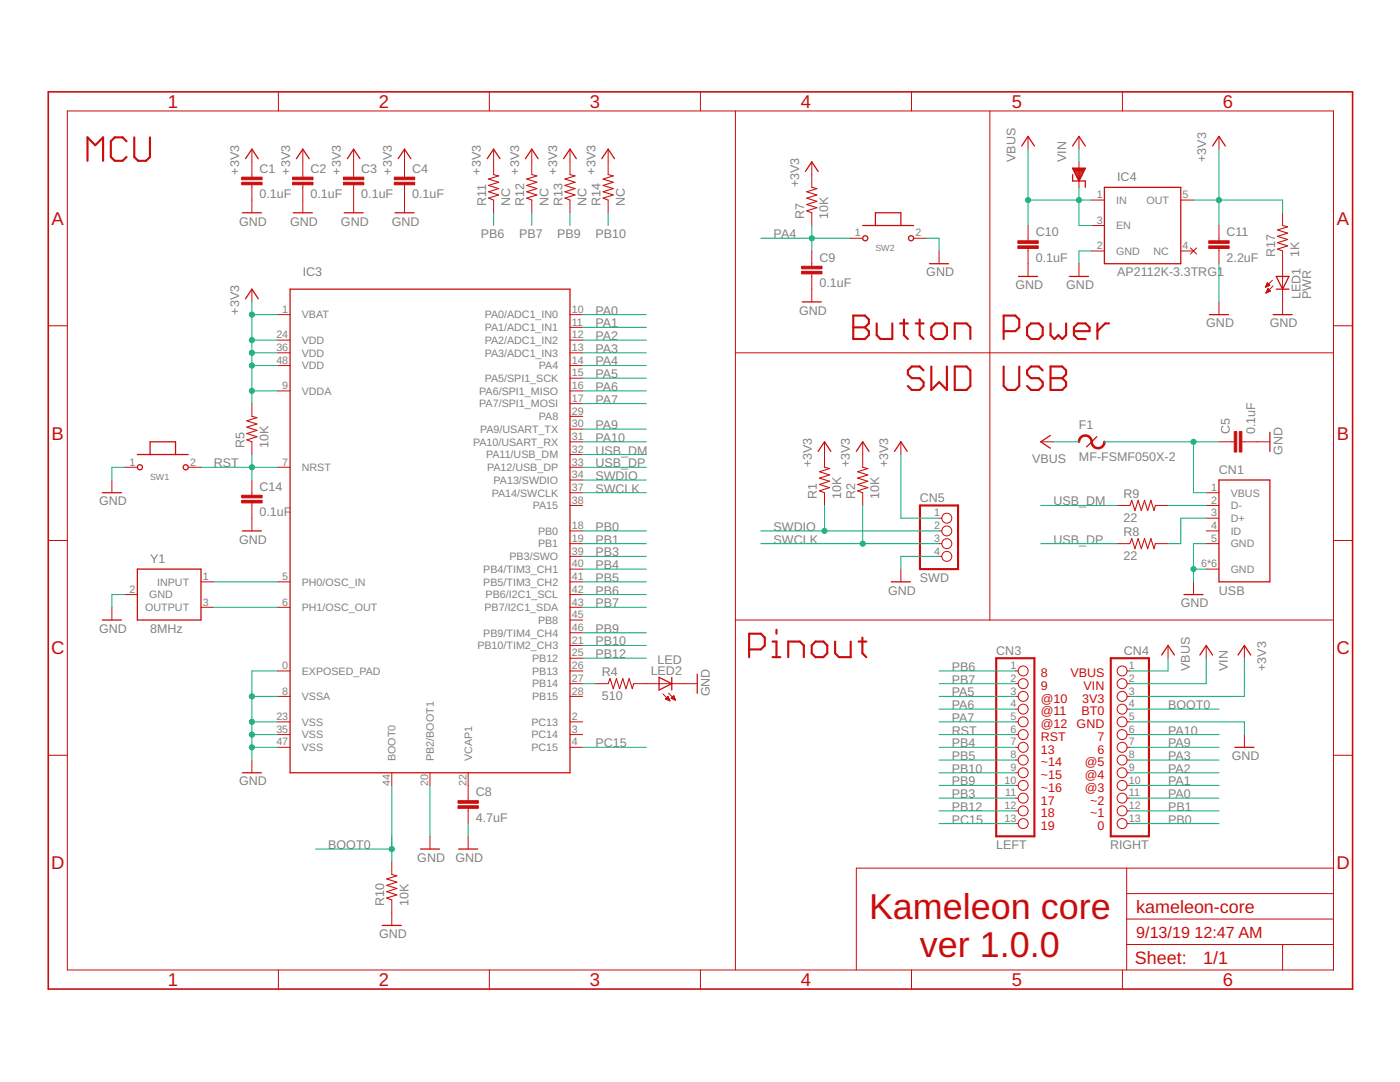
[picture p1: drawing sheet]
<svg xmlns="http://www.w3.org/2000/svg" width="279mm" height="216mm" viewBox="0 0 279 216" stroke-linecap="round" stroke-linejoin="round" font-family="sans-serif">
<g fill="none" stroke="#c90d0c" stroke-width=".2">
<path d="M55.6 18.3v3.8M97.7 18.3v3.8M139.8 18.3v3.8M181.9 18.3v3.8M224 18.3v3.8M13.4 22.1h252.7v171.4h-252.7zM50.3 29.8v5.5M50.3 36.9v5.6M60.4 29.8v5.5M60.4 36.9v5.6M70.6 29.8v5.5M70.6 36.9v5.6"/>
<path d="M80.7 29.8v5.5M80.7 36.9v5.6M98.5 29.8v5M98.5 39.9v2.6M106.1 29.8v5M106.1 39.9v2.6M113.7 29.8v5M113.7 39.9v2.6M121.4 29.8v5M121.4 39.9v2.6M146.8 22.1v171.4M162 32.3v5.1"/>
<path d="M197.5 22.1v101.6M205.2 27.2v2.6M215.3 27.2v2.6M215.3 32.3v5.1M217.9 39.9h2.5M235.6 39.9h2.6M243.3 27.2v2.6M50.3 57.7v2.5M162 42.5v2.5M162 50.1v3M162 54.7v5.5M169.6 47.5h2.6"/>
<path d="M182.3 47.5h2.6M187.4 50.1v2.5M205.2 45v3M205.2 49.6v5.6M215.3 52.6v2.6M217.9 50.1h2.5M217.9 45h2.5M235.6 50.1h2.6M237.6 49.5l1.2 1.2M238.8 49.5l-1.2 1.2M243.3 45v3M243.3 49.6v3"/>
<path d="M252.6 57.2h.2M252.6 57.1h.5M252.7 57h.6M252.7 58.4h.1M252.7 56.9h.6M252.7 58.3h.3M252.8 56.7h.4M252.8 58.2h.5M252.8 56.6h.3M252.8 58.1h.7M252.9 56.5h.1M252.9 57.9h.5"/>
<path d="M252.9 56.4l.5 .5-.9 .4zM252.9 57.8h.4M253 57.7h.2M253.6 58.1l-.6-.5-.3 .9M253.6 58.1l-.9 .4M253.9 55.9l-1.4 1.4M254.1 57.1l-1.4 1.4M256 42.5v2.5M256 50.1v12.7M9.6 65h3.8M55.4 70.4h2.5M55.4 62.8h2.5"/>
<path d="M55.4 78h2.5M55.4 67.9h2.5M55.4 72.9h2.5M113.7 70.4h2.6M113.7 62.8h2.6M113.7 78h2.6M113.7 65.3h2.6M113.7 67.9h2.6M113.7 72.9h2.6M113.7 75.5h2.6M146.8 70.4h119.3M243.3 60.2v2.6"/>
<path d="M266.1 65h3.8M22.3 95.8v2.5M24.9 93.2h2.5M37.6 93.2h2.5M50.3 80.5v2.6M50.3 88.2v2.5M50.3 95.8v3M55.4 93.2h2.5M113.7 93.2h2.6M113.7 80.5h2.6M113.7 83.1h2.6M113.7 85.6h2.6"/>
<path d="M113.7 88.2h2.6M113.7 90.7h2.6M113.7 95.8h2.6M113.7 98.3h2.6M164.5 88.2v5M164.5 98.3v2.6M172.2 88.2v5M172.2 98.3v2.6M179.8 88.2v2.5M207.7 88.2h2.5M240.7 98.3h2.6M243.3 88.2h3"/>
<path d="M247.8 88.2h5.6M9.6 107.8h3.8M24.9 118.6h2.5M40.1 116.1h2.6M50.3 100.4v5.5M55.4 116.1h2.5M113.7 116.1h2.6M113.7 105.9h2.6M113.7 108.5h2.6M113.7 100.9h2.6M113.7 111h2.6M113.7 113.6h2.6"/>
<path d="M113.7 118.6h2.6M179.8 113.6v2.5M187.4 105.9h.6M187.4 108.5h.6M187.4 111h.6M187.4 103.4h.6M222.9 108.5h2.6M222.9 100.9h2.6M230.6 108.5h2.5M230.6 100.9h2.5M238.2 116.1v2.5M240.7 105.9h2.6"/>
<path d="M240.7 108.5h2.6M240.7 100.9h2.6M240.7 113.6h2.6M240.7 103.4h2.6M266.1 107.8h3.8M22.3 121.2v2.5M40.1 121.2h2.6M55.4 121.2h2.5M55.4 139h2.5M55.4 133.9h2.5M113.7 123.7h2.6M113.7 121.2h2.6"/>
<path d="M113.7 139h2.6M113.7 128.8h2.6M113.7 131.3h2.6M113.7 133.9h2.6M113.7 136.4h2.6M113.7 126.3h2.6M118.8 136.4h2.6M126.4 136.4h12.7M132.3 138.5l1.4 1.3M132.8 139.5l.9 .3M132.8 139.5l.5-.5 .4 .8M132.8 139.5h.7"/>
<path d="M132.9 139.3h.6M133 139.2h.4M133.1 139.6h.5M133.2 139.1h.2M133.3 139h.1M133.4 139.7h.2M133.4 138.3l1.4 1.4M133.6 139.8h.1M133.9 139.3l.9 .4M134 139.3h.7M134 139.2h.6M134.2 139.1h.4"/>
<path d="M134.2 139.5h.5M134.3 139h.2M134.4 138.9h.1M134.5 138.8l-.6 .5M134.5 138.8l.3 .9M134.5 139.6h.3M134.8 139.7h.1M146.8 123.7h119.3M202.6 139h.6M202.6 133.9h.6M202.6 136.4h.6M224.9 139h.6"/>
<path d="M224.9 133.9h.6M224.9 136.4h.6M233.1 128.8v2.5M240.7 128.8v2.5M248.3 128.8v2.5M9.6 150.7h3.8M50.3 151.7v2.5M55.4 144h2.5M55.4 146.6h2.5M55.4 149.1h2.5M78.2 154.2v2.5M85.8 154.2v2.5"/>
<path d="M93.4 154.2v5.6M113.7 144h2.6M113.7 146.6h2.6M113.7 149.1h2.6M202.6 144h.6M202.6 146.6h.6M202.6 149.1h.6M202.6 141.5h.6M202.6 151.7h.6M202.6 154.2h.6M202.6 156.7h.6M202.6 159.3h.6"/>
<path d="M224.9 144h.6M224.9 146.6h.6M224.9 149.1h.6M224.9 141.5h.6M224.9 151.7h.6M224.9 154.2h.6M224.9 156.7h.6M224.9 159.3h.6M248.3 146.6v2.5M266.1 150.7h3.8M78.2 172v2.5M78.2 179.6v5.1"/>
<path d="M85.8 166.9v2.5M93.4 161.3v3M93.4 166.9v2.5M202.6 161.8h.6M202.6 164.3h.6M224.9 173.2v20.3M224.9 178.3h41.2M224.9 161.8h.6M224.9 164.3h.6M266.1 173.2h-95.2v20.3M55.6 193.5v3.9M97.7 193.5v3.9"/>
<path d="M139.8 193.5v3.9M181.9 193.5v3.9M224 193.5v3.9M224.9 188.5h41.2M224.9 183.4h41.2M256 188.5v5"/>
<circle cx="189" cy="103.4" r=".99"/>
<circle cx="189" cy="108.5" r=".99"/>
<circle cx="189" cy="111" r=".99"/>
<circle cx="189" cy="105.9" r=".99"/>
<circle cx="204.2" cy="133.9" r=".99"/>
<circle cx="204.2" cy="136.4" r=".99"/>
<circle cx="204.2" cy="139" r=".99"/>
<circle cx="223.9" cy="133.9" r=".99"/>
<circle cx="223.9" cy="136.4" r=".99"/>
<circle cx="223.9" cy="139" r=".99"/>
<circle cx="204.2" cy="149.1" r=".99"/>
<circle cx="204.2" cy="154.2" r=".99"/>
<circle cx="204.2" cy="156.7" r=".99"/>
<circle cx="204.2" cy="141.5" r=".99"/>
<circle cx="204.2" cy="144" r=".99"/>
<circle cx="204.2" cy="151.7" r=".99"/>
<circle cx="204.2" cy="159.3" r=".99"/>
<circle cx="204.2" cy="146.6" r=".99"/>
<circle cx="223.9" cy="149.1" r=".99"/>
<circle cx="223.9" cy="156.7" r=".99"/>
<circle cx="223.9" cy="151.7" r=".99"/>
<circle cx="223.9" cy="154.2" r=".99"/>
<circle cx="223.9" cy="159.3" r=".99"/>
<circle cx="223.9" cy="141.5" r=".99"/>
<circle cx="223.9" cy="144" r=".99"/>
<circle cx="223.9" cy="146.6" r=".99"/>
<circle cx="204.2" cy="161.8" r=".99"/>
<circle cx="204.2" cy="164.3" r=".99"/>
<circle cx="223.9" cy="164.3" r=".99"/>
<circle cx="223.9" cy="161.8" r=".99"/>
</g>
<g fill="none" stroke="#c90d0c" stroke-width=".42">
<path d="M17.5 32.1v-4.7l1.5 1.6 1.6-1.6v4.7M25.3 28.2l-.8-.8h-1.6l-.8 .8v3.1l.8 .8h1.6l.8-.8M26.8 27.4v3.9l.8 .8h1.5l.8-.8v-3.9M170.3 63h2.3l.8 .8v.7l-.8 .8 .8 .8v.8l-.8 .7h-2.3zM170.3 65.3h2.3M175 64.5v2.4l.7 .7h2.4v-3.1M179.6 64.5h1.6M180.4 63.8v3.1l.8 .7M182.8 64.5h1.5M183.5 63.8v3.1l.8 .7M184.3 73.9l-.8-.8h-1.5l-.8 .8v.8l.8 .8h1.5l.8 .7v.8l-.8 .8h-1.5l-.8-.8M185.9 65.3l.7-.8h1.6l.8 .8v1.6l-.8 .7h-1.6l-.7-.7z"/>
<path d="M185.9 73.1v4.7l1.5-1.6 1.6 1.6v-4.7M190.5 67.6v-3.1h2.4l.8 .8v2.3M190.5 73.1h2.4l.8 .8v3.1l-.8 .8h-2.4zM200.3 66.1h2.3l.8-.8v-1.5l-.8-.8h-2.3v4.6M200.3 73.1v3.9l.8 .8h1.5l.8-.8v-3.9M205 65.3l.8-.8h1.5l.8 .8v1.6l-.8 .7h-1.5l-.8-.7zM208.1 73.9l-.8-.8h-1.5l-.8 .8v.8l.8 .8h1.5l.8 .7v.8l-.8 .8h-1.5l-.8-.8M209.7 64.5v2.4l.7 .7 .8-.7 .8 .7 .8-.7v-2.4M209.7 73.1h2.3l.8 .8v.8l-.8 .8 .8 .7v.8l-.8 .8h-2.3zM209.7 75.5h2.3M214.3 66.1h3.1v-.8l-.7-.8h-1.6l-.8 .8v1.6l.8 .7h1.6M219 64.5v3.1"/>
<path d="M221.3 64.5h-.7l-1.6 1.6M183.6 100.9h7.6v12.7h-7.6zM149.5 129.6h2.3l.8-.8v-1.6l-.8-.8h-2.3v4.7M154.2 128h.8v3.1M154.2 131.1h1.5M155 125.7v.7M157.3 131.1v-3.1h2.3l.8 .8v2.3M162.8 128h1.5l.8 .8v1.5l-.8 .8h-1.5l-.8-.8v-1.5zM166.7 128v2.3l.7 .8h2.4v-3.1M171.3 128h1.6M172.1 127.2v3.1l.8 .8M198.8 131.3h7.6v35.6h-7.6z"/>
<path d="M221.7 131.3h7.6v35.6h-7.6z"/>
</g>
<path d="M9.6 18.3h260.3v179.1h-260.3z" fill="none" stroke="#c90d0c" stroke-width=".32"/>
<g fill="none" stroke="#c90d0c" stroke-width=".25">
<path d="M49 31.7l1.3-1.9 1.2 1.9M59.2 31.7l1.2-1.9 1.3 1.9M69.3 31.7l1.3-1.9 1.2 1.9M79.5 31.7l1.2-1.9 1.3 1.9M97.2 31.7l1.3-1.9 1.3 1.9M104.9 31.7l1.2-1.9 1.3 1.9M112.5 31.7l1.2-1.9 1.3 1.9M120.1 31.7l1.3-1.9 1.2 1.9M160.7 34.2l1.3-1.9 1.3 1.9M203.9 29.1l1.3-1.9 1.2 1.9M214.1 33.6h2.5l-1.3 2.5zM214.1 34.8v1.3h2.5v1.3"/>
<path d="M214.1 29.1l1.2-1.9 1.3 1.9M214.1 33.6h2.5M214.2 33.8h2.3M214.3 34.1h2.1M214.4 34.3h1.9M214.5 34.5h1.6M214.6 34.7h1.4M214.8 34.9h1.1M214.9 35.2h.9M215 35.4h.7M215.1 35.6h.5M215.2 35.8h.3"/>
<path d="M215.3 36h.1M220.4 37.4h15.2v15.2h-15.2zM242 29.1l1.3-1.9 1.2 1.9M48.4 42.5h3.8M49 59.6l1.3-1.9 1.2 1.9M57.9 57.7h55.8v96.5h-55.8zM58.5 42.5h3.8M68.7 42.5h3.8M78.8 42.5h3.8M172.2 45h10.1M174.7 45v-2.5h5.1v2.5M185.5 52.6h3.8"/>
<path d="M203.3 55.2h3.8M213.4 55.2h3.8M254.7 57.7h2.5M254.7 55.2h2.5l-1.2 2.5zM160.1 60.2h3.8M241.4 62.8h3.8M254.1 62.8h3.8M20.4 98.3h3.8M27.4 90.7h10.2M30 90.7v-2.5h5v2.5M163.3 90.1l1.2-1.9 1.3 1.9M170.9 90.1l1.3-1.9 1.2 1.9"/>
<path d="M178.5 90.1l1.3-1.9 1.3 1.9M209.6 86.9l-1.9 1.3 1.9 1.2M218.9 87.1l-2 2.1M243.3 95.8h10.1v20.3h-10.1zM253.4 86.3v3.8M27.4 113.6h12.7v10.1h-12.7zM48.4 105.9h3.8M177.9 116.1h3.8M236.3 118.6h3.8M20.4 123.7h3.8M131.5 135.1l2.6 1.3-2.6 1.3zM134.1 135.1v2.6"/>
<path d="M139.1 134.5v3.8M231.8 130.7l1.3-1.9 1.3 1.9M239.5 130.7l1.2-1.9 1.3 1.9M247.1 130.7l1.2-1.9 1.3 1.9M48.4 154.2h3.8M246.4 149.1h3.9M83.9 169.4h3.8M91.5 169.4h3.8M76.3 184.7h3.8"/>
<circle cx="172.7" cy="47.5" r=".51"/>
<circle cx="181.8" cy="47.5" r=".51"/>
<circle cx="27.9" cy="93.2" r=".51"/>
<circle cx="37.1" cy="93.2" r=".51"/>
</g>
<g fill="none" stroke="#c90d0c" stroke-width=".21">
<path d="M98.5 34.8l1 .3-2 .6 2 .7-2 .6 2 .6-2 .7 2 .6-2 .6 1 .4M106.1 34.8l1 .3-2 .6 2 .7-2 .6 2 .6-2 .7 2 .6-2 .6 1 .4M113.7 34.8l1.1 .3-2.1 .6 2.1 .7-2.1 .6 2.1 .6-2.1 .7 2.1 .6-2.1 .6 1 .4M121.4 34.8l1 .3-2 .6 2 .7-2 .6 2 .6-2 .7 2 .6-2 .6 1 .4M162 37.4l1 .2-2 .7 2 .6-2 .6 2 .7-2 .6 2 .6-2 .7 1 .4M256 45l1 .3-2 .6 2 .6-2 .7 2 .6-2 .6 2 .7-2 .6 1 .4M50.3 83.1l1 .2-2 .7 2 .6-2 .6 2 .7-2 .6 2 .6-2 .7 1 .4M164.5 93.2l1.1 .3-2.1 .6 2.1 .7-2.1 .6 2.1 .6-2.1 .7 2.1 .6-2.1 .6 1 .4M172.2 93.2l1 .3-2 .6 2 .7-2 .6 2 .6-2 .7 2 .6-2 .6 1 .4M225.5 100.9l.4-1.1 .6 2.1 .6-2.1 .7 2.1 .6-2.1 .6 2.1 .7-2.1 .6 2.1 .3-1M225.5 108.5l.4-1 .6 2 .6-2 .7 2 .6-2 .6 2 .7-2 .6 2 .3-1M121.4 136.4l.4-1 .6 2 .6-2 .7 2 .6-2 .6 2 .7-2 .6 2 .2-1"/>
<path d="M78.2 174.5l1 .3-2 .6 2 .6-2 .7 2 .6-2 .6 2 .7-2 .6 1 .4"/>
</g>
<g fill="#c90d0c" stroke="#c90d0c" stroke-width=".2">
<path d="M91.4 160.8h4.1v.5h-4.1z"/>
<path d="M91.4 159.8h4.1v.5h-4.1z"/>
<path d="M48.2 99.8h4.1v.6h-4.1z"/>
<path d="M48.2 98.8h4.1v.5h-4.1z"/>
<path d="M160 54.1h4v.6h-4z"/>
<path d="M160 53.1h4v.5h-4z"/>
<path d="M58.4 36.4h4.1v.5h-4.1z"/>
<path d="M58.4 35.3h4.1v.6h-4.1z"/>
<path d="M48.2 36.4h4.1v.5h-4.1z"/>
<path d="M48.2 35.3h4.1v.6h-4.1z"/>
<path d="M68.5 36.4h4.1v.5h-4.1z"/>
<path d="M68.5 35.3h4.1v.6h-4.1z"/>
<path d="M78.7 36.4h4.1v.5h-4.1z"/>
<path d="M78.7 35.3h4.1v.6h-4.1z"/>
<path d="M247.3 86.1h.5v4.1h-.5z"/>
<path d="M246.3 86.1h.5v4.1h-.5z"/>
<path d="M241.2 49.1h4.1v.5h-4.1z"/>
<path d="M241.2 48h4.1v.6h-4.1z"/>
<path d="M203.1 49.1h4.1v.5h-4.1z"/>
<path d="M203.1 48h4.1v.6h-4.1z"/>
</g>
<path d="M215.3 88.2a1.31 1.31 0 0 1 1.5-1.3 1.31 1.31 0 0 1 1.1 1.6 1.27 1.27 0 0 0 1.4 .9 1.27 1.27 0 0 0 1.1-1.2" fill="none" stroke="#c90d0c" stroke-width=".51"/>
<g fill="none" stroke="#0dab76" stroke-width=".2">
<path d="M205.2 39.9h12.7M205.2 29.8v15.2M215.3 29.8v2.5M215.3 37.4v7.6h2.6M238.2 39.9h17.8v2.6M243.3 29.8v15.2M98.5 42.5v2.5M106.1 42.5v2.5M113.7 42.5v2.5M121.4 42.5v2.5M151.8 47.5h17.8M162 45v5.1"/>
<path d="M184.9 47.5h2.5v2.6M217.9 50.1h-2.6v2.5M243.3 52.6v7.6M50.3 60.2v20.3M50.3 78h5.1M50.3 62.8h5.1M50.3 67.9h5.1M50.3 70.4h5.1M50.3 72.9h5.1M116.3 78h12.7M116.3 62.8h12.7M116.3 67.9h12.7"/>
<path d="M116.3 70.4h12.7M116.3 72.9h12.7M116.3 65.3h12.7M116.3 75.5h12.7M24.9 93.2h-2.6v2.6M40.1 93.2h15.3M50.3 90.7v5.1M116.3 93.2h12.7M116.3 95.8h12.7M116.3 98.3h12.7M116.3 85.6h12.7M116.3 88.2h12.7"/>
<path d="M116.3 80.5h12.7M116.3 90.7h12.7M179.8 90.7v12.7h7.6M210.2 88.2h5.1M220.4 88.2h22.9M238.2 88.2v10.1h2.5M24.9 118.6h-2.6v2.6M42.7 116.1h12.7M116.3 118.6h12.7M116.3 111h12.7M116.3 108.5h12.7M116.3 113.6h12.7"/>
<path d="M116.3 116.1h12.7M116.3 105.9h12.7M151.8 108.5h35.6M151.8 105.9h35.6M164.5 100.9v5M172.2 100.9v7.6M187.4 111h-7.6v2.6M207.7 108.5h15.2M207.7 100.9h15.2M233.1 100.9h7.6M238.2 113.6h2.5M240.7 103.4h-5.1v5.1h-2.5"/>
<path d="M240.7 108.5h-2.5v7.6M42.7 121.2h12.7M50.3 139h5.1M55.4 133.9h-5.1v17.8M116.3 121.2h12.7M116.3 136.4h2.5M116.3 126.3h12.7M116.3 128.8h12.7M116.3 131.3h12.7M187.4 139h15.2M187.4 133.9h15.2M187.4 136.4h15.2"/>
<path d="M233.1 131.3v2.6h-7.6M240.7 131.3v5.1h-15.2M248.3 131.3v7.7h-22.8M50.3 144h5.1M50.3 146.6h5.1M50.3 149.1h5.1M78.2 156.7v15.3M85.8 156.7v10.2M116.3 149.1h12.7M187.4 144h15.2M187.4 146.6h15.2M187.4 149.1h15.2"/>
<path d="M187.4 141.5h15.2M187.4 156.7h15.2M187.4 154.2h15.2M187.4 159.3h15.2M187.4 151.7h15.2M225.5 144h22.8v2.6M225.5 146.6h17.8M225.5 149.1h17.8M225.5 141.5h17.8M225.5 156.7h17.8M225.5 154.2h17.8M225.5 159.3h17.8"/>
<path d="M225.5 151.7h17.8M63 169.4h15.2M93.4 164.3v2.6M187.4 164.3h15.2M187.4 161.8h15.2M225.5 164.3h17.8M225.5 161.8h17.8"/>
</g>
<g fill="#0dab76" stroke="#0dab76" stroke-width=".2">
<circle cx="50.3" cy="146.6" r=".51"/>
<circle cx="50.3" cy="149.1" r=".51"/>
<circle cx="50.3" cy="144" r=".51"/>
<circle cx="50.3" cy="139" r=".51"/>
<circle cx="238.2" cy="113.6" r=".51"/>
<circle cx="78.2" cy="169.4" r=".51"/>
<circle cx="50.3" cy="62.8" r=".51"/>
<circle cx="50.3" cy="67.9" r=".51"/>
<circle cx="50.3" cy="70.4" r=".51"/>
<circle cx="50.3" cy="72.9" r=".51"/>
<circle cx="50.3" cy="78" r=".51"/>
<circle cx="243.3" cy="39.9" r=".51"/>
<circle cx="50.3" cy="93.2" r=".51"/>
<circle cx="164.5" cy="105.9" r=".51"/>
<circle cx="172.2" cy="108.5" r=".51"/>
<circle cx="162" cy="47.5" r=".51"/>
<circle cx="238.2" cy="88.2" r=".51"/>
<circle cx="215.3" cy="39.9" r=".51"/>
<circle cx="205.2" cy="39.9" r=".51"/>
</g>
<g font-size="7.2" fill="#c90d0c">
<text x="173.4" y="183.4">Kameleon core</text>
<text x="183.6" y="191">ver 1.0.0</text>
</g>
<g font-size="3.7" fill="#c90d0c">
<text x="33.5" y="21.5">1</text>
<text x="75.6" y="21.5">2</text>
<text x="117.7" y="21.5">3</text>
<text x="159.8" y="21.5">4</text>
<text x="201.9" y="21.5">5</text>
<text x="244.1" y="21.5">6</text>
<text x="10.3" y="44.9">A</text>
<text x="266.8" y="44.9">A</text>
<text x="10.3" y="87.7">B</text>
<text x="266.8" y="87.7">B</text>
<text x="10.2" y="130.6">C</text>
<text x="266.7" y="130.6">C</text>
<text x="10.2" y="173.4">D</text>
<text x="266.7" y="173.4">D</text>
<text x="33.5" y="196.7">1</text>
<text x="75.6" y="196.7">2</text>
<text x="117.7" y="196.7">3</text>
<text x="159.8" y="196.7">4</text>
<text x="201.9" y="196.7">5</text>
<text x="244.1" y="196.7">6</text>
</g>
<g font-size="3.6" fill="#c90d0c">
<text x="226.8" y="182.1">kameleon-core</text>
<text x="226.5" y="192.4">Sheet:</text>
<text x="240.1" y="192.3">1/1</text>
</g>
<g font-size="3.2" fill="#c90d0c">
<text x="226.8" y="187.2">9/13/19</text>
<text x="238.4" y="187.2">12:47 AM</text>
</g>
<g font-size="2.5" fill="#808080">
<text x="47.7" y="34.8" transform="rotate(-90 47.7 34.8)">+3V3</text>
<text x="51.8" y="34.5">C1</text>
<text x="57.9" y="34.8" transform="rotate(-90 57.9 34.8)">+3V3</text>
<text x="61.9" y="34.5">C2</text>
<text x="68" y="34.8" transform="rotate(-90 68 34.8)">+3V3</text>
<text x="72.1" y="34.5">C3</text>
<text x="78.2" y="34.8" transform="rotate(-90 78.2 34.8)">+3V3</text>
<text x="82.3" y="34.5">C4</text>
<text x="96" y="34.8" transform="rotate(-90 96 34.8)">+3V3</text>
<text x="103.6" y="34.8" transform="rotate(-90 103.6 34.8)">+3V3</text>
<text x="111.2" y="34.8" transform="rotate(-90 111.2 34.8)">+3V3</text>
<text x="118.8" y="34.8" transform="rotate(-90 118.8 34.8)">+3V3</text>
<text x="202.6" y="32.3" transform="rotate(-90 202.6 32.3)">VBUS</text>
<text x="212.8" y="32.3" transform="rotate(-90 212.8 32.3)">VIN</text>
<text x="240.7" y="32.3" transform="rotate(-90 240.7 32.3)">+3V3</text>
<text x="51.8" y="39.5">0.1uF</text>
<text x="61.9" y="39.5">0.1uF</text>
<text x="72.1" y="39.5">0.1uF</text>
<text x="82.3" y="39.5">0.1uF</text>
<text x="97" y="41.2" transform="rotate(-90 97 41.2)">R11</text>
<text x="101.8" y="41.2" transform="rotate(-90 101.8 41.2)">NC</text>
<text x="104.6" y="41.2" transform="rotate(-90 104.6 41.2)">R12</text>
<text x="109.4" y="41.2" transform="rotate(-90 109.4 41.2)">NC</text>
<text x="112.3" y="41.2" transform="rotate(-90 112.3 41.2)">R13</text>
<text x="117.1" y="41.2" transform="rotate(-90 117.1 41.2)">NC</text>
<text x="119.9" y="41.2" transform="rotate(-90 119.9 41.2)">R14</text>
<text x="124.7" y="41.2" transform="rotate(-90 124.7 41.2)">NC</text>
<text x="159.5" y="37.4" transform="rotate(-90 159.5 37.4)">+3V3</text>
<text x="223" y="36.1">IC4</text>
<text x="47.7" y="45">GND</text>
<text x="57.9" y="45">GND</text>
<text x="68" y="45">GND</text>
<text x="78.2" y="45">GND</text>
<text x="96" y="47.5">PB6</text>
<text x="103.6" y="47.5">PB7</text>
<text x="111.2" y="47.5">PB9</text>
<text x="118.8" y="47.5">PB10</text>
<text x="154.4" y="47.5">PA4</text>
<text x="160.5" y="43.7" transform="rotate(-90 160.5 43.7)">R7</text>
<text x="165.3" y="43.7" transform="rotate(-90 165.3 43.7)">10K</text>
<text x="206.7" y="47.2">C10</text>
<text x="244.8" y="47.2">C11</text>
<text x="163.5" y="52.2">C9</text>
<text x="206.7" y="52.2">0.1uF</text>
<text x="244.8" y="52.2">2.2uF</text>
<text x="254.5" y="51.3" transform="rotate(-90 254.5 51.3)">R17</text>
<text x="259.3" y="51.3" transform="rotate(-90 259.3 51.3)">1K</text>
<text x="60.4" y="55.2">IC3</text>
<text x="163.5" y="57.3">0.1uF</text>
<text x="184.9" y="55.2">GND</text>
<text x="202.6" y="57.7">GND</text>
<text x="212.8" y="57.7">GND</text>
<text x="223" y="55.2">AP2112K-3.3TRG1</text>
<text x="259.5" y="59.7" transform="rotate(-90 259.5 59.7)">LED1</text>
<text x="261.7" y="59.7" transform="rotate(-90 261.7 59.7)">PWR</text>
<text x="47.7" y="62.8" transform="rotate(-90 47.7 62.8)">+3V3</text>
<text x="118.8" y="62.8">PA0</text>
<text x="118.8" y="65.3">PA1</text>
<text x="159.5" y="62.8">GND</text>
<text x="240.7" y="65.3">GND</text>
<text x="253.4" y="65.3">GND</text>
<text x="118.8" y="70.4">PA3</text>
<text x="118.8" y="67.9">PA2</text>
<text x="118.8" y="72.9">PA4</text>
<text x="118.8" y="75.5">PA5</text>
<text x="118.8" y="78">PA6</text>
<text x="118.8" y="80.5">PA7</text>
<text x="48.8" y="89.4" transform="rotate(-90 48.8 89.4)">R5</text>
<text x="53.6" y="89.4" transform="rotate(-90 53.6 89.4)">10K</text>
<text x="118.8" y="85.6">PA9</text>
<text x="118.8" y="88.2">PA10</text>
<text x="215.3" y="85.6">F1</text>
<text x="245.4" y="86.6" transform="rotate(-90 245.4 86.6)">C5</text>
<text x="250.5" y="86.6" transform="rotate(-90 250.5 86.6)">0.1uF</text>
<text x="42.6" y="93.2">RST</text>
<text x="118.8" y="95.8">SWDIO</text>
<text x="118.8" y="90.7">USB_DM</text>
<text x="118.8" y="93.2">USB_DP</text>
<text x="162" y="93.2" transform="rotate(-90 162 93.2)">+3V3</text>
<text x="169.6" y="93.2" transform="rotate(-90 169.6 93.2)">+3V3</text>
<text x="177.2" y="93.2" transform="rotate(-90 177.2 93.2)">+3V3</text>
<text x="206" y="92.5">VBUS</text>
<text x="215.3" y="92">MF-FSMF050X-2</text>
<text x="243.3" y="94.5">CN1</text>
<text x="256" y="90.7" transform="rotate(-90 256 90.7)">GND</text>
<text x="19.8" y="100.9">GND</text>
<text x="51.8" y="97.9">C14</text>
<text x="118.8" y="98.3">SWCLK</text>
<text x="163" y="99.6" transform="rotate(-90 163 99.6)">R1</text>
<text x="167.8" y="99.6" transform="rotate(-90 167.8 99.6)">10K</text>
<text x="170.7" y="99.6" transform="rotate(-90 170.7 99.6)">R2</text>
<text x="175.5" y="99.6" transform="rotate(-90 175.5 99.6)">10K</text>
<text x="183.6" y="100.2">CN5</text>
<text x="210.3" y="100.9">USB_DM</text>
<text x="224.2" y="99.4">R9</text>
<text x="51.8" y="103">0.1uF</text>
<text x="118.8" y="105.9">PB0</text>
<text x="154.4" y="105.9">SWDIO</text>
<text x="224.2" y="104.2">22</text>
<text x="224.2" y="107">R8</text>
<text x="29.9" y="112.3">Y1</text>
<text x="47.7" y="108.5">GND</text>
<text x="118.8" y="108.5">PB1</text>
<text x="118.8" y="113.6">PB4</text>
<text x="118.8" y="111">PB3</text>
<text x="154.4" y="108.5">SWCLK</text>
<text x="210.3" y="108.5">USB_DP</text>
<text x="224.2" y="111.8">22</text>
<text x="118.8" y="118.6">PB6</text>
<text x="118.8" y="116.1">PB5</text>
<text x="177.2" y="118.6">GND</text>
<text x="183.6" y="116.1">SWD</text>
<text x="243.3" y="118.6">USB</text>
<text x="118.8" y="121.2">PB7</text>
<text x="235.7" y="121.2">GND</text>
<text x="19.8" y="126.3">GND</text>
<text x="29.9" y="126.3">8MHz</text>
<text x="118.8" y="126.3">PB9</text>
<text x="118.8" y="128.8">PB10</text>
<text x="118.8" y="131.3">PB12</text>
<text x="198.8" y="130.7">CN3</text>
<text x="224.3" y="130.7">CN4</text>
<text x="120.1" y="134.9">R4</text>
<text x="129.9" y="134.6">LED2</text>
<text x="131.2" y="132.5">LED</text>
<text x="189.9" y="133.9">PB6</text>
<text x="189.9" y="136.4">PB7</text>
<text x="237.4" y="133.9" transform="rotate(-90 237.4 133.9)">VBUS</text>
<text x="245" y="133.9" transform="rotate(-90 245 133.9)">VIN</text>
<text x="252.7" y="133.9" transform="rotate(-90 252.7 133.9)">+3V3</text>
<text x="120.1" y="139.7">510</text>
<text x="141.7" y="139" transform="rotate(-90 141.7 139)">GND</text>
<text x="189.9" y="139">PA5</text>
<text x="189.9" y="141.5">PA6</text>
<text x="233.1" y="141.5">BOOT0</text>
<text x="118.8" y="149.1">PC15</text>
<text x="189.9" y="146.6">RST</text>
<text x="189.9" y="144">PA7</text>
<text x="189.9" y="149.1">PB4</text>
<text x="233.1" y="149.1">PA9</text>
<text x="233.1" y="146.6">PA10</text>
<text x="189.9" y="154.2">PB10</text>
<text x="189.9" y="151.6">PB5</text>
<text x="233.1" y="151.6">PA3</text>
<text x="233.1" y="154.2">PA2</text>
<text x="245.8" y="151.6">GND</text>
<text x="47.7" y="156.7">GND</text>
<text x="95" y="158.9">C8</text>
<text x="189.9" y="156.7">PB9</text>
<text x="189.9" y="159.3">PB3</text>
<text x="189.9" y="161.8">PB12</text>
<text x="233.1" y="161.8">PB1</text>
<text x="233.1" y="159.3">PA0</text>
<text x="233.1" y="156.7">PA1</text>
<text x="95" y="164">4.7uF</text>
<text x="189.9" y="164.3">PC15</text>
<text x="233.1" y="164.3">PB0</text>
<text x="65.5" y="169.4">BOOT0</text>
<text x="83.3" y="172">GND</text>
<text x="90.9" y="172">GND</text>
<text x="198.8" y="169.4">LEFT</text>
<text x="221.5" y="169.4">RIGHT</text>
<text x="76.7" y="180.9" transform="rotate(-90 76.7 180.9)">R10</text>
<text x="81.5" y="180.9" transform="rotate(-90 81.5 180.9)">10K</text>
<text x="75.7" y="187.2">GND</text>
</g>
<g font-size="2.5" fill="#c90d0c">
<text x="207.7" y="135.1">8</text>
<text x="207.7" y="137.7">9</text>
<text x="213.6" y="135.1">VBUS</text>
<text x="216.2" y="137.7">VIN</text>
<text x="207.7" y="140.2">@10</text>
<text x="207.7" y="142.8">@11</text>
<text x="215.8" y="142.8">BT0</text>
<text x="216" y="140.2">3V3</text>
<text x="207.7" y="145.3">@12</text>
<text x="207.7" y="147.8">RST</text>
<text x="214.9" y="145.3">GND</text>
<text x="219" y="147.8">7</text>
<text x="207.7" y="150.4">13</text>
<text x="207.7" y="152.9">~14</text>
<text x="207.7" y="155.5">~15</text>
<text x="216.5" y="152.9">@5</text>
<text x="216.5" y="155.5">@4</text>
<text x="219" y="150.4">6</text>
<text x="207.7" y="158">~16</text>
<text x="207.7" y="160.5">17</text>
<text x="216.5" y="158">@3</text>
<text x="217.6" y="160.5">~2</text>
<text x="207.7" y="163.1">18</text>
<text x="207.7" y="165.6">19</text>
<text x="217.6" y="163.1">~1</text>
<text x="219" y="165.6">0</text>
</g>
<g font-size="2.1" fill="#808080">
<text x="218.9" y="39.6">1</text>
<text x="222.8" y="40.7">IN</text>
<text x="228.8" y="40.7">OUT</text>
<text x="236" y="39.6">5</text>
<text x="170.6" y="47.2">1</text>
<text x="182.7" y="47.2">2</text>
<text x="218.9" y="44.6">3</text>
<text x="222.8" y="45.8">EN</text>
<text x="218.9" y="49.7">2</text>
<text x="222.8" y="50.8">GND</text>
<text x="230.2" y="50.8">NC</text>
<text x="236" y="49.7">4</text>
<text x="56.3" y="62.4">1</text>
<text x="60.2" y="63.5">VBAT</text>
<text x="96.7" y="63.5">PA0/ADC1_IN0</text>
<text x="114.1" y="62.4">10</text>
<text x="114.1" y="65">11</text>
<text x="55.2" y="67.5">24</text>
<text x="55.2" y="70">36</text>
<text x="60.2" y="68.6">VDD</text>
<text x="60.2" y="71.2">VDD</text>
<text x="96.7" y="66.1">PA1/ADC1_IN1</text>
<text x="96.7" y="68.6">PA2/ADC1_IN2</text>
<text x="96.7" y="71.2">PA3/ADC1_IN3</text>
<text x="114.1" y="67.5">12</text>
<text x="114.1" y="70">13</text>
<text x="55.2" y="72.6">48</text>
<text x="56.3" y="77.7">9</text>
<text x="60.2" y="73.7">VDD</text>
<text x="96.7" y="76.2">PA5/SPI1_SCK</text>
<text x="107.5" y="73.7">PA4</text>
<text x="114.1" y="72.6">14</text>
<text x="114.1" y="75.1">15</text>
<text x="114.1" y="77.7">16</text>
<text x="60.2" y="78.8">VDDA</text>
<text x="95.6" y="78.8">PA6/SPI1_MISO</text>
<text x="95.6" y="81.3">PA7/SPI1_MOSI</text>
<text x="107.5" y="83.8">PA8</text>
<text x="114.1" y="80.2">17</text>
<text x="114.1" y="82.7">29</text>
<text x="94.4" y="88.9">PA10/USART_RX</text>
<text x="95.8" y="86.4">PA9/USART_TX</text>
<text x="114.1" y="85.3">30</text>
<text x="114.1" y="87.8">31</text>
<text x="25.9" y="92.9">1</text>
<text x="37.9" y="92.9">2</text>
<text x="56.3" y="92.9">7</text>
<text x="60.2" y="94">NRST</text>
<text x="97" y="91.5">PA11/USB_DM</text>
<text x="97.2" y="94">PA12/USB_DP</text>
<text x="114.1" y="90.3">32</text>
<text x="114.1" y="92.9">33</text>
<text x="114.1" y="95.4">34</text>
<text x="98.1" y="99.1">PA14/SWCLK</text>
<text x="98.5" y="96.5">PA13/SWDIO</text>
<text x="106.3" y="101.6">PA15</text>
<text x="114.1" y="98">37</text>
<text x="114.1" y="100.5">38</text>
<text x="241.7" y="98">1</text>
<text x="241.7" y="100.5">2</text>
<text x="245.6" y="99.1">VBUS</text>
<text x="245.6" y="101.6">D-</text>
<text x="107.4" y="106.7">PB0</text>
<text x="114.1" y="105.6">18</text>
<text x="186.4" y="103">1</text>
<text x="186.4" y="105.6">2</text>
<text x="241.7" y="103">3</text>
<text x="241.7" y="105.6">4</text>
<text x="245.6" y="104.2">D+</text>
<text x="245.6" y="106.7">ID</text>
<text x="101.7" y="111.8">PB3/SWO</text>
<text x="107.4" y="109.2">PB1</text>
<text x="114.1" y="108.1">19</text>
<text x="114.1" y="110.7">39</text>
<text x="114.1" y="113.2">40</text>
<text x="186.4" y="108.1">3</text>
<text x="186.4" y="110.7">4</text>
<text x="239.7" y="113.2">6*6</text>
<text x="241.7" y="108.1">5</text>
<text x="245.6" y="109.2">GND</text>
<text x="25.9" y="118.3">2</text>
<text x="29.7" y="119.4">GND</text>
<text x="31.4" y="116.9">INPUT</text>
<text x="40.5" y="115.7">1</text>
<text x="56.3" y="115.7">5</text>
<text x="60.2" y="116.9">PH0/OSC_IN</text>
<text x="96.5" y="114.3">PB4/TIM3_CH1</text>
<text x="96.5" y="116.9">PB5/TIM3_CH2</text>
<text x="96.9" y="119.4">PB6/I2C1_SCL</text>
<text x="114.1" y="115.7">41</text>
<text x="114.1" y="118.3">42</text>
<text x="245.6" y="114.3">GND</text>
<text x="29" y="121.9">OUTPUT</text>
<text x="40.5" y="120.8">3</text>
<text x="56.3" y="120.8">6</text>
<text x="60.2" y="121.9">PH1/OSC_OUT</text>
<text x="96.7" y="121.9">PB7/I2C1_SDA</text>
<text x="107.4" y="124.5">PB8</text>
<text x="114.1" y="120.8">43</text>
<text x="114.1" y="123.4">45</text>
<text x="114.1" y="125.9">46</text>
<text x="95.3" y="129.6">PB10/TIM2_CH3</text>
<text x="96.5" y="127">PB9/TIM4_CH4</text>
<text x="114.1" y="128.4">21</text>
<text x="114.1" y="131">25</text>
<text x="56.3" y="133.5">0</text>
<text x="60.2" y="134.6">EXPOSED_PAD</text>
<text x="106.2" y="132.1">PB12</text>
<text x="106.2" y="134.6">PB13</text>
<text x="106.2" y="137.2">PB14</text>
<text x="114.1" y="133.5">26</text>
<text x="114.1" y="136.1">27</text>
<text x="201.7" y="133.5">1</text>
<text x="201.7" y="136.1">2</text>
<text x="225.3" y="133.5">1</text>
<text x="225.3" y="136.1">2</text>
<text x="55.2" y="143.7">23</text>
<text x="56.3" y="138.6">8</text>
<text x="60.2" y="139.7">VSSA</text>
<text x="106.2" y="139.7">PB15</text>
<text x="114.1" y="143.7">2</text>
<text x="114.1" y="138.6">28</text>
<text x="201.7" y="138.6">3</text>
<text x="201.7" y="141.1">4</text>
<text x="201.7" y="143.7">5</text>
<text x="225.3" y="138.6">3</text>
<text x="225.3" y="141.1">4</text>
<text x="225.3" y="143.7">5</text>
<text x="55.2" y="146.2">35</text>
<text x="55.2" y="148.8">47</text>
<text x="60.2" y="144.8">VSS</text>
<text x="60.2" y="147.3">VSS</text>
<text x="60.2" y="149.9">VSS</text>
<text x="106.1" y="144.8">PC13</text>
<text x="106.1" y="147.3">PC14</text>
<text x="106.1" y="149.9">PC15</text>
<text x="114.1" y="146.2">3</text>
<text x="114.1" y="148.8">4</text>
<text x="201.7" y="146.2">6</text>
<text x="201.7" y="148.8">7</text>
<text x="225.3" y="146.2">6</text>
<text x="225.3" y="148.8">7</text>
<text x="79" y="151.9" transform="rotate(-90 79 151.9)">BOOT0</text>
<text x="86.6" y="151.9" transform="rotate(-90 86.6 151.9)">PB2/BOOT1</text>
<text x="94.2" y="151.9" transform="rotate(-90 94.2 151.9)">VCAP1</text>
<text x="201.7" y="151.3">8</text>
<text x="201.7" y="153.8">9</text>
<text x="225.3" y="151.3">8</text>
<text x="225.3" y="153.8">9</text>
<text x="77.8" y="156.9" transform="rotate(-90 77.8 156.9)">44</text>
<text x="85.5" y="156.9" transform="rotate(-90 85.5 156.9)">20</text>
<text x="93.1" y="156.9" transform="rotate(-90 93.1 156.9)">22</text>
<text x="200.5" y="156.4">10</text>
<text x="200.5" y="161.5">12</text>
<text x="200.6" y="158.9">11</text>
<text x="225.3" y="156.4">10</text>
<text x="225.3" y="158.9">11</text>
<text x="225.3" y="161.5">12</text>
<text x="200.5" y="164">13</text>
<text x="225.3" y="164">13</text>
</g>
<g font-size="1.8" fill="#808080">
<text x="174.7" y="50.1">SW2</text>
<text x="29.9" y="95.8">SW1</text>
</g>
</svg>
